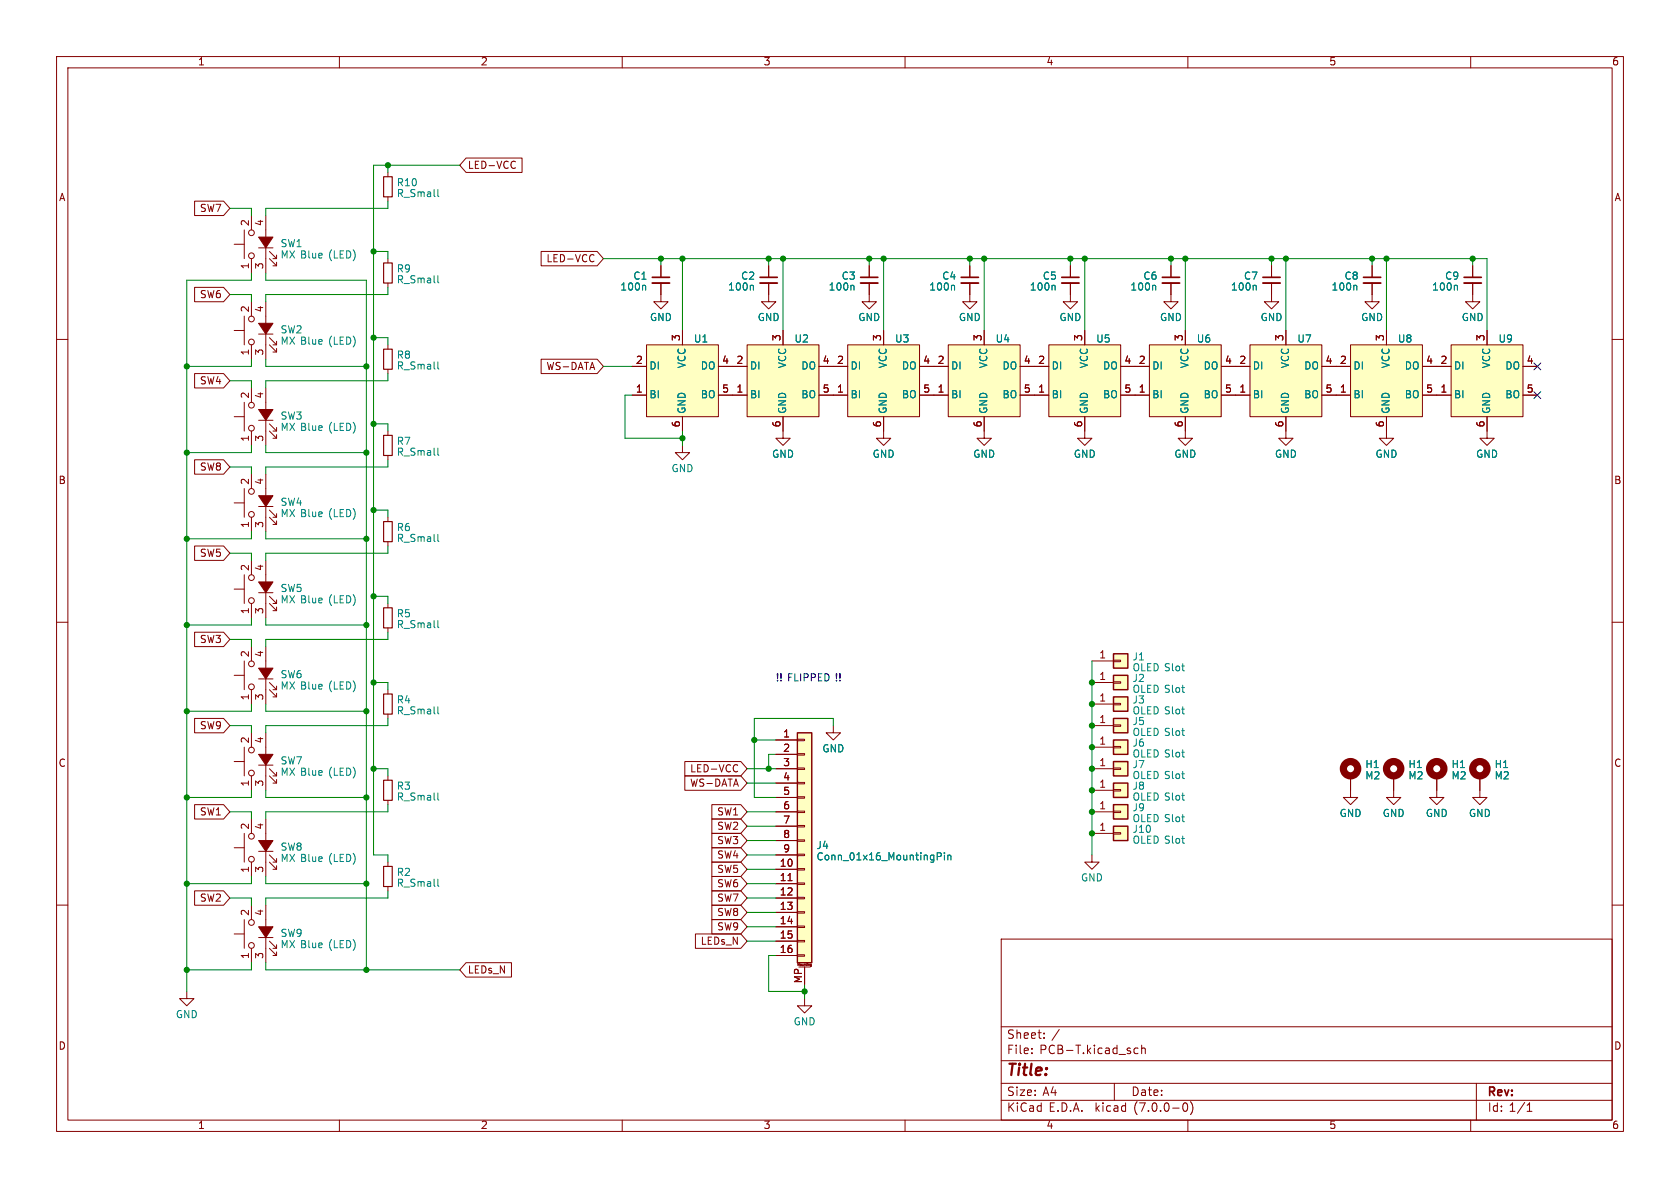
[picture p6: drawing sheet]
<svg xmlns="http://www.w3.org/2000/svg" width="297mm" height="210mm" viewBox="0 0 297 210" stroke-linecap="round" stroke-linejoin="round" font-family="sans-serif">
<g fill="none" stroke="#840000" stroke-width=".18">
<path d="M10 10h277v190h-277zM12 12h273v186h-273zM60 10v2M110 10v2M160 10v2M210 10v2M260 10v2M34.4 35.6h5.1l1.1 1.2-1.1 1.3h-5.1zM44.4 38.1v2.5M47 38.1v10.2M68.6 30.5v.7M68.6 34.8v.8"/>
<path d="M82.4 27.9h9.9v2.6h-9.9l-1.1-1.3zM90.9 28.5l.2 .1M91.1 29.6l-.2 .2M10 60h2M34.4 50.8h5.1l1.1 1.3-1.1 1.2h-5.1zM41.4 43.2h1.8M41.4 58.4h1.8M43.2 40.6v5.1M43.2 55.9v5.1M44.4 45.7v2.6M44.4 53.3v2.6M45.7 43.8h2.6"/>
<path d="M45.7 59.1h2.6M47 53.3v10.2M47.6 45.7l1.3 1.3M47.6 44.5l1.3 1.2M47.6 59.7l1.3 1.3M48.9 46.4v.6h-.6M48.9 45.1v.6h-.6M68.6 45.7v.8M68.6 50v.8M95.7 44.4h9.9l1.1 1.3-1.1 1.3h-9.9zM104.8 45l.2 .1M105 46.2l-.2 .1"/>
<path d="M116.8 50v3.3h1.3l-1.3 1.3-1.2-1.3h1.2M116.8 47v2M120.6 58.4v2.6M135.9 50v3.3h1.3l-1.3 1.3-1.3-1.3h1.3M135.9 47v2M138.4 58.4v2.6M153.7 50v3.3h1.2l-1.2 1.3-1.3-1.3h1.3M153.7 47v2M156.2 58.4v2.6M171.4 50v3.3h1.3l-1.3 1.3-1.2-1.3h1.2M171.4 47v2M174 58.4v2.6"/>
<path d="M189.2 50v3.3h1.3l-1.3 1.3-1.2-1.3h1.2M189.2 47v2M191.8 58.4v2.6M207 50v3.3h1.3l-1.3 1.3-1.3-1.3h1.3M207 47v2M209.5 58.4v2.6M224.8 50v3.3h1.3l-1.3 1.3-1.3-1.3h1.3M224.8 47v2M227.3 58.4v2.6M242.6 50v3.3h1.2l-1.2 1.3-1.3-1.3h1.3M242.6 47v2M245.1 58.4v2.6"/>
<path d="M260.3 50v3.3h1.3l-1.3 1.3-1.2-1.3h1.2M260.3 47v2M262.9 58.4v2.6M285 60h2M34.4 66h5.1l1.1 1.3-1.1 1.3h-5.1zM41.4 73.7h1.8M43.2 71.1v5.1M44.4 61v2.5M44.4 68.6v2.5M44.4 76.2v2.5M45.7 74.3h2.6M47 68.6v10.1"/>
<path d="M47.6 76.2l1.3 1.3M47.6 74.9l1.3 1.3M47.6 61l1.3 1.2M48.9 76.8v.7h-.6M48.9 75.6v.6h-.6M48.9 61.6v.6h-.6M48.9 60.3v.7h-.6M68.6 61v.7M68.6 65.3v.7M68.6 76.2v.8M95.7 63.5h9.9l1.1 1.3-1.1 1.2h-9.9zM111.8 69.9h2.5"/>
<path d="M111.8 64.8h2.5M114.3 61h12.7v12.7h-12.7zM120.6 78.7v1.3h1.3l-1.3 1.3-1.2-1.3h1.2M120.6 73.7v2.5M127 69.9h5.1M127 64.8h5.1M132.1 61h12.7v12.7h-12.7zM138.4 73.7v3.8h1.3l-1.3 1.2-1.2-1.2h1.2M144.8 69.9h5.1M144.8 64.8h5.1M149.9 61h12.7v12.7h-12.7zM156.2 73.7v3.8h1.3l-1.3 1.2-1.3-1.2h1.3"/>
<path d="M162.6 69.9h5M162.6 64.8h5M167.6 61h12.7v12.7h-12.7zM174 73.7v3.8h1.3l-1.3 1.2-1.3-1.2h1.3M180.3 69.9h5.1M180.3 64.8h5.1M185.4 61h12.7v12.7h-12.7zM191.8 73.7v3.8h1.2l-1.2 1.2-1.3-1.2h1.3M198.1 69.9h5.1M198.1 64.8h5.1M203.2 61h12.7v12.7h-12.7zM209.5 73.7v3.8h1.3l-1.3 1.2-1.2-1.2h1.2"/>
<path d="M215.9 69.9h5.1M215.9 64.8h5.1M221 61h12.7v12.7h-12.7zM227.3 73.7v3.8h1.3l-1.3 1.2-1.2-1.2h1.2M233.7 69.9h5.1M233.7 64.8h5.1M238.8 61h12.7v12.7h-12.7zM245.1 73.7v3.8h1.3l-1.3 1.2-1.3-1.2h1.3M251.5 69.9h5M251.5 64.8h5M256.5 61h12.7v12.7h-12.7zM262.9 73.7v3.8h1.3l-1.3 1.2-1.3-1.2h1.3"/>
<path d="M269.2 69.9h2.6M269.2 64.8h2.6M34.4 96.5h5.1l1.1 1.3-1.1 1.3h-5.1zM34.4 81.3h5.1l1.1 1.3-1.1 1.2h-5.1zM41.4 88.9h1.8M43.2 86.4v5M44.4 83.8v2.6M44.4 91.4v2.6M44.4 99.1v2.5M45.7 89.5h2.6M47 83.8v10.2M47 99.1v10.1"/>
<path d="M47.6 91.4l1.3 1.3M47.6 90.2l1.3 1.2M48.9 92.1v.6h-.6M48.9 90.8v.6h-.6M68.6 80.5v.8M68.6 91.4v.8M68.6 95.8v.7M10 110h2M34.4 111.8h5.1l1.1 1.2-1.1 1.3h-5.1zM41.4 104.1h1.8M41.4 119.4h1.8M43.2 101.6v5.1"/>
<path d="M43.2 116.8v5.1M44.4 106.7v2.5M44.4 114.3v2.5M45.7 104.8h2.6M47 114.3v10.2M47.6 106.7l1.3 1.3M47.6 105.4l1.3 1.3M48.9 107.3v.7h-.6M48.9 106v.7h-.6M68.6 106.7v.7M68.6 111v.8M193 116.8h3.8"/>
<path d="M196.8 116.7h1.3v.3h-1.3zM285 110h2M34.4 127h5.1l1.1 1.3-1.1 1.2h-5.1zM41.4 134.6h1.8M43.2 132.1v5.1M44.4 121.9v2.6M44.4 129.5v2.6M44.4 137.2v2.5M45.7 135.3h2.6M45.7 120h2.6M47 129.5v10.2M47.6 137.2l1.3 1.2"/>
<path d="M47.6 135.9l1.3 1.3M47.6 121.9l1.3 1.3M47.6 120.7l1.3 1.2M48.9 137.8v.6h-.6M48.9 136.5v.7h-.6M48.9 122.6v.6h-.6M48.9 121.3v.6h-.6M68.6 121.9v.8M68.6 126.2v.8M68.6 137.2v.7M121.1 137.2h9.9l1.1 1.2-1.1 1.3h-9.9zM121.1 134.6h9.9l1.1 1.3-1.1 1.3h-9.9z"/>
<path d="M130.2 135.2l.2 .1M130.4 136.3l-.2 .1M137.2 135.9h3.8M137.2 130.8h3.8M137.2 133.4h3.8M137.2 138.4h3.8M141 138.3h1.2v.3h-1.2zM141 135.8h1.2v.2h-1.2zM141 133.2h1.2v.3h-1.2zM141 130.7h1.2v.2h-1.2zM147.3 128.3v1.2h1.3l-1.3 1.3-1.3-1.3h1.3M193 135.9h3.8"/>
<path d="M193 139.7h3.8M193 124.5h3.8M193 120.7h3.8M193 128.3h3.8M193 132.1h3.8M196.8 135.8h1.3v.2h-1.3zM196.8 139.6h1.3v.2h-1.3zM196.8 124.3h1.3v.3h-1.3zM196.8 120.5h1.3v.3h-1.3zM196.8 128.1h1.3v.3h-1.3zM196.8 132h1.3v.2h-1.3zM238.8 137.2v3.8h1.2l-1.2 1.2-1.3-1.2h1.3"/>
<path d="M246.4 137.2v3.8h1.2l-1.2 1.2-1.3-1.2h1.3M254 137.2v3.8h1.3l-1.3 1.2-1.3-1.2h1.3M261.6 137.2v3.8h1.3l-1.3 1.2-1.3-1.2h1.3M10 160h2M34.4 142.2h5.1l1.1 1.3-1.1 1.3h-5.1zM34.4 157.5h5.1l1.1 1.3-1.1 1.2h-5.1zM41.4 149.9h1.8M43.2 147.3v5.1M44.4 144.8v2.5M44.4 152.4v2.5M45.7 150.5h2.6M47 144.8v10.1"/>
<path d="M47.6 152.4l1.3 1.3M47.6 151.1l1.3 1.3M48.9 153v.7h-.6M48.9 151.8v.6h-.6M68.6 141.5v.7M68.6 152.4v.8M68.6 156.7v.8M125.8 149.9h5.2l1.1 1.2-1.1 1.3h-5.2zM125.8 147.3h5.2l1.1 1.3-1.1 1.3h-5.2zM125.8 154.9h5.2l1.1 1.3-1.1 1.3h-5.2zM125.8 144.8h5.2l1.1 1.3-1.1 1.2h-5.2zM125.8 142.2h5.2l1.1 1.3-1.1 1.3h-5.2z"/>
<path d="M125.8 152.4h5.2l1.1 1.3-1.1 1.2h-5.2zM125.8 157.5h5.2l1.1 1.3-1.1 1.2h-5.2zM137.2 143.5h3.8M137.2 153.7h3.8M137.2 156.2h3.8M137.2 158.8h3.8M137.2 141h3.8M137.2 146.1h3.8M137.2 148.6h3.8M137.2 151.1h3.8M139.3 155.7h.7M141 158.6h1.2v.3h-1.2z"/>
<path d="M141 156.1h1.2v.2h-1.2zM141 153.5h1.2v.3h-1.2zM141 151h1.2v.3h-1.2zM141 148.5h1.2v.2h-1.2zM141 145.9h1.2v.3h-1.2zM141 143.4h1.2v.2h-1.2zM141 140.8h1.2v.3h-1.2zM193 151.1v1.3h1.3l-1.3 1.3-1.2-1.3h1.2M193 143.5h3.8M193 147.3h3.8M196.8 143.4h1.3v.2h-1.3zM196.8 147.2h1.3v.2h-1.3z"/>
<path d="M285 160h2M33 175.3v1.2h-1.3l1.3 1.3 1.3-1.3h-1.3M41.4 165.1h1.8M43.2 162.6v5M44.4 160v2.6M44.4 167.6v2.6M45.7 165.7h2.6M47 160v10.2M47.6 167.6l1.3 1.3M47.6 166.4l1.3 1.2M48.9 168.3v.6h-.6M48.9 167v.6h-.6"/>
<path d="M82.4 170.2h8v2.5h-8l-1.1-1.2zM122.9 165.1h8.1l1.1 1.3-1.1 1.2h-8.1zM125.8 160h5.2l1.1 1.3-1.1 1.3h-5.2zM125.8 162.6h5.2l1.1 1.2-1.1 1.3h-5.2zM137.2 161.3h3.8M137.2 163.8h3.8M137.2 166.4h3.8M137.2 168.9h3.8M141 168.8h1.2v.2h-1.2zM141 166.2h1.2v.3h-1.2zM141 163.7h1.2v.3h-1.2zM141 161.2h1.2v.2h-1.2z"/>
<path d="M141.1 170.7v-.4l.1 .3 .1-.3v.4M141.2 170.9h2.1M142.2 176.5v1.3h1.3l-1.3 1.3-1.2-1.3h1.2M142.2 170.9v3.1M142.5 170.3v.3M142.7 170.3h.1M142.8 170.3l-.1 .1M143.3 170.8h.1M143.3 170.5v.2h.1M143.3 170.5l.1-.1v.4M143.3 170.5h.1M143.4 170.8h.1"/>
<path d="M177 166h108v32h-108zM60 198v2M110 198v2M160 198v2M177 194.5h108M177 191.5h108M177 187.5h108M177 181.5h108M182.4 186.1v.2M182.4 185.3v.2M184.6 183.4v.2M184.6 182.6v.2"/>
<path d="M197 191.5v3M200.5 186l.3 .3 .4-.1M201.2 185.3h-.4l-.3 .2M201.8 185.4l.2-.1h.4l.1 1M201.8 184.8v1.5M209.3 195h.2a.81 .81 0 0 1 .5 .6 .81 .81 0 0 1-.3 .8l-.1 .1a.81 .81 0 0 1-.6-.7 .81 .81 0 0 1 .3-.8zM210 198v2M210.5 194.7a1.72 1.72 0 0 1 0 2.3M260 198v2M261 191.5v6.5M270 196.5h.8M270 195.4l.4-.4v1.5"/>
<circle cx="44.5" cy="41.1" r=".51"/>
<circle cx="44.5" cy="56.4" r=".51"/>
<circle cx="44.5" cy="45.2" r=".51"/>
<circle cx="44.5" cy="71.6" r=".51"/>
<circle cx="44.5" cy="60.5" r=".51"/>
<circle cx="44.5" cy="75.7" r=".51"/>
<circle cx="44.5" cy="90.9" r=".51"/>
<circle cx="44.5" cy="86.9" r=".51"/>
<circle cx="44.5" cy="106.2" r=".51"/>
<circle cx="44.5" cy="102.1" r=".51"/>
<circle cx="44.5" cy="117.3" r=".51"/>
<circle cx="44.5" cy="121.4" r=".51"/>
<circle cx="44.5" cy="136.7" r=".51"/>
<circle cx="44.5" cy="132.6" r=".51"/>
<circle cx="44.5" cy="151.9" r=".51"/>
<circle cx="44.5" cy="147.8" r=".51"/>
<circle cx="44.5" cy="167.1" r=".51"/>
<circle cx="44.5" cy="163.1" r=".51"/>
</g>
<g fill="none" stroke="#840000" stroke-width="1.3">
<circle cx="238.8" cy="135.9" r="1.27"/>
<circle cx="246.4" cy="135.9" r="1.27"/>
<circle cx="254" cy="135.9" r="1.27"/>
<circle cx="261.6" cy="135.9" r="1.27"/>
</g>
<g fill="#ffffc2" stroke="#ffffc2" stroke-width=".18">
<path d="M196.8 142.2h2.6v2.6h-2.6z"/>
<path d="M196.8 134.6h2.6v2.6h-2.6z"/>
<path d="M196.8 146.1h2.6v2.5h-2.6z"/>
<path d="M196.8 138.4h2.6v2.6h-2.6z"/>
<path d="M196.8 115.6h2.6v2.5h-2.6z"/>
<path d="M196.8 123.2h2.6v2.5h-2.6z"/>
<path d="M196.8 119.4h2.6v2.5h-2.6z"/>
<path d="M196.8 127h2.6v2.5h-2.6z"/>
<path d="M196.8 130.8h2.6v2.6h-2.6z"/>
<path d="M167.6 61h12.7v12.7h-12.7z"/>
<path d="M185.4 61h12.7v12.7h-12.7z"/>
<path d="M149.9 61h12.7v12.7h-12.7z"/>
<path d="M132.1 61h12.7v12.7h-12.7z"/>
<path d="M114.3 61h12.7v12.7h-12.7z"/>
<path d="M256.5 61h12.7v12.7h-12.7z"/>
<path d="M238.8 61h12.7v12.7h-12.7z"/>
<path d="M203.2 61h12.7v12.7h-12.7z"/>
<path d="M221 61h12.7v12.7h-12.7z"/>
<path d="M141 129.5h2.5v40.7h-2.5z"/>
</g>
<path d="M196.8 115.6h2.6v2.5h-2.6zM196.8 119.4h2.6v2.5h-2.6zM141 129.5h2.5v40.7h-2.5zM196.8 134.6h2.6v2.6h-2.6zM196.8 138.4h2.6v2.6h-2.6zM196.8 123.2h2.6v2.5h-2.6zM196.8 127h2.6v2.5h-2.6zM196.8 130.8h2.6v2.6h-2.6zM196.8 142.2h2.6v2.6h-2.6zM196.8 146.1h2.6v2.5h-2.6z" fill="none" stroke="#840000" stroke-width=".25"/>
<g fill="#840000" stroke="#840000" stroke-width=".18">
<path d="M45.7 87.6h2.6l-1.3 1.9z"/>
<path d="M45.7 102.9h2.6l-1.3 1.9z"/>
<path d="M45.7 163.8h2.6l-1.3 1.9z"/>
<path d="M45.7 148.6h2.6l-1.3 1.9z"/>
<path d="M45.7 133.4h2.6l-1.3 1.9z"/>
<path d="M45.7 72.4h2.6l-1.3 1.9z"/>
<path d="M45.7 118.1h2.6l-1.3 1.9z"/>
<path d="M45.7 41.9h2.6l-1.3 1.9z"/>
<path d="M45.7 57.2h2.6l-1.3 1.9z"/>
</g>
<path d="M67.8 31.2h1.5v3.6h-1.5zM67.8 46.5h1.5v3.5h-1.5zM67.8 61.7h1.5v3.6h-1.5zM67.8 77h1.5v3.5h-1.5zM67.8 92.2h1.5v3.6h-1.5zM67.8 107.4h1.5v3.6h-1.5zM67.8 137.9h1.5v3.6h-1.5zM67.8 122.7h1.5v3.5h-1.5zM67.8 153.2h1.5v3.5h-1.5z" fill="none" stroke="#840000" stroke-width=".2"/>
<g fill="none" stroke="#008484" stroke-width=".18">
<path d="M77.4 33.5v1.1l.2 .2M77.4 48.7v1.1l.2 .2M114 50.4l.1 .2v.7M133 50.4l.2 .2v.7M150.8 50.4l.2 .2v.7M168.6 50.4l.2 .2v.7M186.4 50.4l.1 .2v.7M204.1 50.4l.2 .2v.7M221.9 50.4l.2 .2v.7M239.7 50.4l.2 .2v.7M257.5 50.4l.2 .2v.7M77.4 64v1.1l.2 .1"/>
<path d="M77.4 79.2v1.1l.2 .2M77.4 94.5v1l.2 .2M77.4 109.7v1.1l.2 .2M77.4 124.9v1.1l.2 .2M77.4 140.2v1.1l.2 .1M77.4 155.4v1.1l.2 .2M165.7 151.4l.6-.1 .1-.1v-.3l-.7-.2v1.3M167 150.7v.2M167 151.2v.8M167.6 151.2v.8M167.6 151.3l.1-.1h.3l.1 .8"/>
</g>
<path d="M115.3 50h3.1M134.4 50h3M152.1 50h3.1M169.9 50h3.1M187.7 50h3.1M205.5 50h3M223.3 50h3M241 50h3.1M258.8 50h3.1" fill="none" stroke="#840000" stroke-width=".33"/>
<path d="M115.3 49h3.1M134.4 49h3M152.1 49h3.1M169.9 49h3.1M187.7 49h3.1M205.5 49h3M223.3 49h3M241 49h3.1M258.8 49h3.1" fill="none" stroke="#840000" stroke-width=".3"/>
<g fill="none" stroke="#008400" stroke-width=".18">
<path d="M40.6 36.8h3.8v1.3M68.6 29.2v1.3M68.6 35.6v1.2h-21.6v1.3M81.3 29.2h-15.3v121.9h2.6v1.3M40.6 52.1h3.8v1.2M44.4 48.3v1.2h-11.4v125.8M47 48.3v1.2h17.8v122M66 44.5h2.6v1.2M66 59.7h2.6v1.3M68.6 50.8v1.3h-21.6v1.2M106.7 45.7h156.2v12.7M116.8 45.7v1.3"/>
<path d="M120.6 45.7v12.7M135.9 45.7v1.3M138.4 45.7v12.7M153.7 45.7v1.3M156.2 45.7v12.7M171.4 45.7v1.3M174 45.7v12.7M189.2 45.7v1.3M191.8 45.7v12.7M207 45.7v1.3M209.5 45.7v12.7M224.8 45.7v1.3"/>
<path d="M227.3 45.7v12.7M242.6 45.7v1.3M245.1 45.7v12.7M260.3 45.7v1.3M40.6 67.3h3.8v1.3M44.4 63.5v1.3h-11.4M44.4 78.7v1.3h-11.4M47 63.5v1.3h17.8M47 78.7v1.3h17.8M66 74.9h2.6v1.3M68.6 66v1.3h-21.6v1.3M106.7 64.8h5.1"/>
<path d="M111.8 69.9h-1.3v7.6h10.1M120.6 76.2v2.5M40.6 82.6h3.8v1.2M40.6 97.8h3.8v1.3M44.4 94v1.3h-11.4M47 94v1.3h17.8M66 90.2h2.6v1.2M68.6 81.3v1.3h-21.6v1.2M68.6 96.5v1.3h-21.6v1.3M40.6 113h3.8v1.3M44.4 109.2v1.3h-11.4M47 109.2v1.3h17.8"/>
<path d="M66 105.4h2.6v1.3M68.6 111.8v1.2h-21.6v1.3M193 116.8v34.3M40.6 128.3h3.8v1.2M44.4 124.5v1.2h-11.4M44.4 139.7v1.3h-11.4M47 124.5v1.2h17.8M47 139.7v1.3h17.8M66 120.7h2.6v1.2M66 135.9h2.6v1.3M68.6 127v1.3h-21.6v1.2M132.1 135.9h5.1"/>
<path d="M132.1 138.4h5.1M133.3 130.8h3.9M137.2 133.4h-1.3v2.5M147.3 128.3v-1.3h-14v14h3.9M40.6 143.5h3.8v1.3M40.6 158.8h3.8v1.2M44.4 154.9v1.3h-11.4M47 154.9v1.3h17.8M68.6 142.2v1.3h-21.6v1.3M68.6 157.5v1.3h-21.6v1.2M132.1 151.1h5.1M132.1 143.5h5.1"/>
<path d="M132.1 153.7h5.1M132.1 148.6h5.1M132.1 146.1h5.1M132.1 158.8h5.1M132.1 156.2h5.1M44.4 170.2v1.3h-11.4M47 170.2v1.3h34.3M132.1 161.3h5.1M132.1 166.4h5.1M132.1 163.8h5.1M137.2 168.9h-1.3v6.4h6.3M142.2 174v2.5"/>
</g>
<path d="M271.2 64.2l1.2 1.2M271.2 69.2l1.2 1.3M272.4 64.2l-1.2 1.2M272.4 69.2l-1.2 1.3" fill="none" stroke="#000084" stroke-width=".18"/>
<g fill="#008400" stroke="#008400" stroke-width=".18">
<circle cx="33" cy="95.3" r=".46"/>
<circle cx="66" cy="105.4" r=".46"/>
<circle cx="64.8" cy="110.5" r=".46"/>
<circle cx="64.8" cy="95.3" r=".46"/>
<circle cx="66" cy="90.2" r=".46"/>
<circle cx="33" cy="171.5" r=".46"/>
<circle cx="64.8" cy="156.2" r=".46"/>
<circle cx="33" cy="156.2" r=".46"/>
<circle cx="64.8" cy="171.5" r=".46"/>
<circle cx="33" cy="80" r=".46"/>
<circle cx="64.8" cy="64.8" r=".46"/>
<circle cx="33" cy="64.8" r=".46"/>
<circle cx="66" cy="59.7" r=".46"/>
<circle cx="66" cy="120.7" r=".46"/>
<circle cx="33" cy="125.7" r=".46"/>
<circle cx="33" cy="141" r=".46"/>
<circle cx="66" cy="135.9" r=".46"/>
<circle cx="64.8" cy="141" r=".46"/>
<circle cx="33" cy="110.5" r=".46"/>
<circle cx="64.8" cy="125.7" r=".46"/>
<circle cx="142.2" cy="175.3" r=".46"/>
<circle cx="135.9" cy="135.9" r=".46"/>
<circle cx="193" cy="120.7" r=".46"/>
<circle cx="193" cy="124.5" r=".46"/>
<circle cx="193" cy="128.3" r=".46"/>
<circle cx="193" cy="143.5" r=".46"/>
<circle cx="193" cy="147.3" r=".46"/>
<circle cx="133.3" cy="130.8" r=".46"/>
<circle cx="138.4" cy="45.7" r=".46"/>
<circle cx="116.8" cy="45.7" r=".46"/>
<circle cx="135.9" cy="45.7" r=".46"/>
<circle cx="120.6" cy="45.7" r=".46"/>
<circle cx="64.8" cy="80" r=".46"/>
<circle cx="66" cy="74.9" r=".46"/>
<circle cx="120.6" cy="77.5" r=".46"/>
<circle cx="227.3" cy="45.7" r=".46"/>
<circle cx="242.6" cy="45.7" r=".46"/>
<circle cx="260.3" cy="45.7" r=".46"/>
<circle cx="245.1" cy="45.7" r=".46"/>
<circle cx="207" cy="45.7" r=".46"/>
<circle cx="209.5" cy="45.7" r=".46"/>
<circle cx="224.8" cy="45.7" r=".46"/>
<circle cx="66" cy="44.5" r=".46"/>
<circle cx="68.6" cy="29.2" r=".46"/>
<circle cx="189.2" cy="45.7" r=".46"/>
<circle cx="191.8" cy="45.7" r=".46"/>
<circle cx="171.4" cy="45.7" r=".46"/>
<circle cx="174" cy="45.7" r=".46"/>
<circle cx="156.2" cy="45.7" r=".46"/>
<circle cx="153.7" cy="45.7" r=".46"/>
<circle cx="193" cy="132.1" r=".46"/>
<circle cx="193" cy="135.9" r=".46"/>
<circle cx="193" cy="139.7" r=".46"/>
</g>
<text font-size="2.8" fill="#840000" x="178" y="190.8">Title:</text>
<g font-size="2.1" fill="#840000">
<text x="178" y="183.9">Sheet:</text>
<text x="185.9" y="183.9">/</text>
<text x="178" y="186.6">File:</text>
<text x="183.8" y="186.6">PCB-T.kicad_sch</text>
<text x="178" y="196.8">KiCad</text>
<text x="178" y="194">Size:</text>
<text x="184.3" y="194">A4</text>
<text x="185.4" y="196.8">E.D.A.</text>
<text x="193.7" y="196.8">kicad</text>
<text x="200" y="194">Date:</text>
<text x="200.6" y="196.8">(7.0.0-0)</text>
<text x="263" y="194.2">Rev:</text>
<text x="263" y="196.8">Id: 1/1</text>
</g>
<g font-size="1.8" fill="#840000">
<text x="35" y="11.8">1</text>
<text x="85" y="11.8">2</text>
<text x="135" y="11.8">3</text>
<text x="185" y="11.8">4</text>
<text x="235" y="11.8">5</text>
<text x="285" y="11.8">6</text>
<text x="10.4" y="35.8">A</text>
<text x="82.7" y="30.1">LED-VCC</text>
<text x="285.4" y="35.8">A</text>
<text x="35.2" y="37.7">SW7</text>
<text x="44.2" y="40" transform="rotate(-90 44.2 40)">2</text>
<text x="46.7" y="40" transform="rotate(-90 46.7 40)">4</text>
<text x="44.2" y="47.7" transform="rotate(-90 44.2 47.7)">1</text>
<text x="46.7" y="47.7" transform="rotate(-90 46.7 47.7)">3</text>
<text x="96.5" y="46.6">LED-VCC</text>
<text x="35.2" y="53">SW6</text>
<text x="44.2" y="55.3" transform="rotate(-90 44.2 55.3)">2</text>
<text x="46.7" y="55.3" transform="rotate(-90 46.7 55.3)">4</text>
<text x="44.2" y="62.9" transform="rotate(-90 44.2 62.9)">1</text>
<text x="46.7" y="62.9" transform="rotate(-90 46.7 62.9)">3</text>
<text x="96.5" y="65.7">WS-DATA</text>
<text x="112.4" y="64.5">2</text>
<text x="120.4" y="60.4" transform="rotate(-90 120.4 60.4)">3</text>
<text x="127.6" y="64.5">4</text>
<text x="130.1" y="64.5">2</text>
<text x="138.2" y="60.4" transform="rotate(-90 138.2 60.4)">3</text>
<text x="145.4" y="64.5">4</text>
<text x="147.9" y="64.5">2</text>
<text x="156" y="60.4" transform="rotate(-90 156 60.4)">3</text>
<text x="163.2" y="64.5">4</text>
<text x="165.7" y="64.5">2</text>
<text x="173.7" y="60.4" transform="rotate(-90 173.7 60.4)">3</text>
<text x="180.9" y="64.5">4</text>
<text x="183.5" y="64.5">2</text>
<text x="191.5" y="60.4" transform="rotate(-90 191.5 60.4)">3</text>
<text x="198.7" y="64.5">4</text>
<text x="201.3" y="64.5">2</text>
<text x="209.3" y="60.4" transform="rotate(-90 209.3 60.4)">3</text>
<text x="216.5" y="64.5">4</text>
<text x="219" y="64.5">2</text>
<text x="227.1" y="60.4" transform="rotate(-90 227.1 60.4)">3</text>
<text x="234.3" y="64.5">4</text>
<text x="236.8" y="64.5">2</text>
<text x="244.9" y="60.4" transform="rotate(-90 244.9 60.4)">3</text>
<text x="252.1" y="64.5">4</text>
<text x="254.6" y="64.5">2</text>
<text x="262.6" y="60.4" transform="rotate(-90 262.6 60.4)">3</text>
<text x="269.8" y="64.5">4</text>
<text x="35.2" y="68.2">SW4</text>
<text x="44.2" y="70.5" transform="rotate(-90 44.2 70.5)">2</text>
<text x="46.7" y="70.5" transform="rotate(-90 46.7 70.5)">4</text>
<text x="112.4" y="69.6">1</text>
<text x="127.6" y="69.6">5</text>
<text x="130.1" y="69.6">1</text>
<text x="145.4" y="69.6">5</text>
<text x="147.9" y="69.6">1</text>
<text x="163.2" y="69.6">5</text>
<text x="165.7" y="69.6">1</text>
<text x="180.9" y="69.6">5</text>
<text x="183.5" y="69.6">1</text>
<text x="198.7" y="69.6">5</text>
<text x="201.3" y="69.6">1</text>
<text x="216.5" y="69.6">5</text>
<text x="219" y="69.6">1</text>
<text x="234.3" y="69.6">5</text>
<text x="236.8" y="69.6">1</text>
<text x="252.1" y="69.6">5</text>
<text x="254.6" y="69.6">1</text>
<text x="269.8" y="69.6">5</text>
<text x="120.4" y="75.6" transform="rotate(-90 120.4 75.6)">6</text>
<text x="138.2" y="75.6" transform="rotate(-90 138.2 75.6)">6</text>
<text x="156" y="75.6" transform="rotate(-90 156 75.6)">6</text>
<text x="173.7" y="75.6" transform="rotate(-90 173.7 75.6)">6</text>
<text x="191.5" y="75.6" transform="rotate(-90 191.5 75.6)">6</text>
<text x="209.3" y="75.6" transform="rotate(-90 209.3 75.6)">6</text>
<text x="227.1" y="75.6" transform="rotate(-90 227.1 75.6)">6</text>
<text x="244.9" y="75.6" transform="rotate(-90 244.9 75.6)">6</text>
<text x="262.6" y="75.6" transform="rotate(-90 262.6 75.6)">6</text>
<text x="35.2" y="83.5">SW8</text>
<text x="44.2" y="78.1" transform="rotate(-90 44.2 78.1)">1</text>
<text x="46.7" y="78.1" transform="rotate(-90 46.7 78.1)">3</text>
<text x="10.3" y="85.8">B</text>
<text x="44.2" y="85.8" transform="rotate(-90 44.2 85.8)">2</text>
<text x="46.7" y="85.8" transform="rotate(-90 46.7 85.8)">4</text>
<text x="285.3" y="85.8">B</text>
<text x="44.2" y="93.4" transform="rotate(-90 44.2 93.4)">1</text>
<text x="46.7" y="93.4" transform="rotate(-90 46.7 93.4)">3</text>
<text x="35.2" y="98.7">SW5</text>
<text x="44.2" y="101" transform="rotate(-90 44.2 101)">2</text>
<text x="46.7" y="101" transform="rotate(-90 46.7 101)">4</text>
<text x="35.2" y="113.9">SW3</text>
<text x="44.2" y="108.6" transform="rotate(-90 44.2 108.6)">1</text>
<text x="46.7" y="108.6" transform="rotate(-90 46.7 108.6)">3</text>
<text x="44.2" y="116.2" transform="rotate(-90 44.2 116.2)">2</text>
<text x="46.7" y="116.2" transform="rotate(-90 46.7 116.2)">4</text>
<text x="194.3" y="116.6">1</text>
<text x="44.2" y="123.9" transform="rotate(-90 44.2 123.9)">1</text>
<text x="46.7" y="123.9" transform="rotate(-90 46.7 123.9)">3</text>
<text x="194.3" y="124.2">1</text>
<text x="194.3" y="120.4">1</text>
<text x="35.2" y="129.2">SW9</text>
<text x="44.2" y="131.5" transform="rotate(-90 44.2 131.5)">2</text>
<text x="46.7" y="131.5" transform="rotate(-90 46.7 131.5)">4</text>
<text x="138.4" y="130.6">1</text>
<text x="194.3" y="128">1</text>
<text x="194.3" y="131.8">1</text>
<text x="10.3" y="135.8">C</text>
<text x="121.9" y="136.8">LED-VCC</text>
<text x="138.4" y="133.1">2</text>
<text x="138.4" y="135.6">3</text>
<text x="194.3" y="135.6">1</text>
<text x="285.3" y="135.8">C</text>
<text x="44.2" y="139.1" transform="rotate(-90 44.2 139.1)">1</text>
<text x="46.7" y="139.1" transform="rotate(-90 46.7 139.1)">3</text>
<text x="121.9" y="139.3">WS-DATA</text>
<text x="138.4" y="138.2">4</text>
<text x="138.4" y="140.7">5</text>
<text x="138.4" y="143.3">6</text>
<text x="194.3" y="143.3">1</text>
<text x="194.3" y="139.4">1</text>
<text x="35.2" y="144.4">SW1</text>
<text x="44.2" y="146.7" transform="rotate(-90 44.2 146.7)">2</text>
<text x="46.7" y="146.7" transform="rotate(-90 46.7 146.7)">4</text>
<text x="126.7" y="149.5">SW3</text>
<text x="126.7" y="147">SW2</text>
<text x="126.7" y="144.4">SW1</text>
<text x="138.4" y="145.8">7</text>
<text x="138.4" y="148.3">8</text>
<text x="194.3" y="147.1">1</text>
<text x="44.2" y="154.3" transform="rotate(-90 44.2 154.3)">1</text>
<text x="46.7" y="154.3" transform="rotate(-90 46.7 154.3)">3</text>
<text x="126.7" y="152">SW4</text>
<text x="126.7" y="154.6">SW5</text>
<text x="137.8" y="153.4">10</text>
<text x="137.8" y="156">11</text>
<text x="138.4" y="150.9">9</text>
<text x="35.2" y="159.7">SW2</text>
<text x="44.2" y="162" transform="rotate(-90 44.2 162)">2</text>
<text x="46.7" y="162" transform="rotate(-90 46.7 162)">4</text>
<text x="126.7" y="157.1">SW6</text>
<text x="126.7" y="159.7">SW7</text>
<text x="137.8" y="158.5">12</text>
<text x="137.8" y="161">13</text>
<text x="123.8" y="167.3">LEDs_N</text>
<text x="126.7" y="162.2">SW8</text>
<text x="126.7" y="164.7">SW9</text>
<text x="137.8" y="163.6">14</text>
<text x="137.8" y="166.1">15</text>
<text x="44.2" y="169.6" transform="rotate(-90 44.2 169.6)">1</text>
<text x="46.7" y="169.6" transform="rotate(-90 46.7 169.6)">3</text>
<text x="82.7" y="172.4">LEDs_N</text>
<text x="137.8" y="168.7">16</text>
<text x="142" y="173.9" transform="rotate(-90 142 173.9)">MP</text>
<text x="10.3" y="185.8">D</text>
<text x="285.3" y="185.8">D</text>
<text x="35" y="199.8">1</text>
<text x="85" y="199.8">2</text>
<text x="135" y="199.8">3</text>
<text x="185" y="199.8">4</text>
<text x="235" y="199.8">5</text>
<text x="285" y="199.8">6</text>
</g>
<g font-size="1.8" fill="#008484">
<text x="70.1" y="33.2">R10</text>
<text x="70.1" y="35.1">R_Small</text>
<text x="49.5" y="44">SW1</text>
<text x="49.5" y="46">MX Blue</text>
<text x="58.1" y="46">(LED)</text>
<text x="70.1" y="48.4">R9</text>
<text x="70.1" y="50.4">R_Small</text>
<text x="109.6" y="51.6">100n</text>
<text x="111.9" y="49.7">C1</text>
<text x="128.7" y="51.6">100n</text>
<text x="131" y="49.7">C2</text>
<text x="146.4" y="51.6">100n</text>
<text x="148.7" y="49.7">C3</text>
<text x="164.2" y="51.6">100n</text>
<text x="166.5" y="49.7">C4</text>
<text x="182" y="51.6">100n</text>
<text x="184.3" y="49.7">C5</text>
<text x="199.8" y="51.6">100n</text>
<text x="202.1" y="49.7">C6</text>
<text x="217.6" y="51.6">100n</text>
<text x="219.9" y="49.7">C7</text>
<text x="235.3" y="51.6">100n</text>
<text x="237.6" y="49.7">C8</text>
<text x="253.1" y="51.6">100n</text>
<text x="255.4" y="49.7">C9</text>
<text x="49.5" y="59.2">SW2</text>
<text x="114.8" y="57">GND</text>
<text x="133.9" y="57">GND</text>
<text x="151.7" y="57">GND</text>
<text x="169.5" y="57">GND</text>
<text x="187.2" y="57">GND</text>
<text x="205" y="57">GND</text>
<text x="222.8" y="57">GND</text>
<text x="240.6" y="57">GND</text>
<text x="258.4" y="57">GND</text>
<text x="49.5" y="61.2">MX Blue</text>
<text x="58.1" y="61.2">(LED)</text>
<text x="70.1" y="63.7">R8</text>
<text x="70.1" y="65.6">R_Small</text>
<text x="114.8" y="65.6">DI</text>
<text x="121.5" y="65.2" transform="rotate(-90 121.5 65.2)">VCC</text>
<text x="122.6" y="60.8">U1</text>
<text x="123.8" y="65.6">DO</text>
<text x="132.6" y="65.6">DI</text>
<text x="139.3" y="65.2" transform="rotate(-90 139.3 65.2)">VCC</text>
<text x="140.4" y="60.8">U2</text>
<text x="141.5" y="65.6">DO</text>
<text x="150.4" y="65.6">DI</text>
<text x="157" y="65.2" transform="rotate(-90 157 65.2)">VCC</text>
<text x="158.2" y="60.8">U3</text>
<text x="159.3" y="65.6">DO</text>
<text x="168.1" y="65.6">DI</text>
<text x="174.8" y="65.2" transform="rotate(-90 174.8 65.2)">VCC</text>
<text x="176" y="60.8">U4</text>
<text x="177.1" y="65.6">DO</text>
<text x="185.9" y="65.6">DI</text>
<text x="192.6" y="65.2" transform="rotate(-90 192.6 65.2)">VCC</text>
<text x="193.7" y="60.8">U5</text>
<text x="194.9" y="65.6">DO</text>
<text x="203.7" y="65.6">DI</text>
<text x="210.4" y="65.2" transform="rotate(-90 210.4 65.2)">VCC</text>
<text x="211.5" y="60.8">U6</text>
<text x="212.7" y="65.6">DO</text>
<text x="221.5" y="65.6">DI</text>
<text x="228.2" y="65.2" transform="rotate(-90 228.2 65.2)">VCC</text>
<text x="229.3" y="60.8">U7</text>
<text x="230.4" y="65.6">DO</text>
<text x="239.3" y="65.6">DI</text>
<text x="245.9" y="65.2" transform="rotate(-90 245.9 65.2)">VCC</text>
<text x="247.1" y="60.8">U8</text>
<text x="248.2" y="65.6">DO</text>
<text x="257" y="65.6">DI</text>
<text x="263.7" y="65.2" transform="rotate(-90 263.7 65.2)">VCC</text>
<text x="264.9" y="60.8">U9</text>
<text x="266" y="65.6">DO</text>
<text x="114.8" y="70.7">BI</text>
<text x="123.8" y="70.7">BO</text>
<text x="132.6" y="70.7">BI</text>
<text x="141.5" y="70.7">BO</text>
<text x="150.4" y="70.7">BI</text>
<text x="159.3" y="70.7">BO</text>
<text x="168.1" y="70.7">BI</text>
<text x="177.1" y="70.7">BO</text>
<text x="185.9" y="70.7">BI</text>
<text x="194.9" y="70.7">BO</text>
<text x="203.7" y="70.7">BI</text>
<text x="212.7" y="70.7">BO</text>
<text x="221.5" y="70.7">BI</text>
<text x="230.4" y="70.7">BO</text>
<text x="239.3" y="70.7">BI</text>
<text x="248.2" y="70.7">BO</text>
<text x="257" y="70.7">BI</text>
<text x="266" y="70.7">BO</text>
<text x="49.5" y="74.5">SW3</text>
<text x="49.5" y="76.5">MX Blue</text>
<text x="58.1" y="76.5">(LED)</text>
<text x="121.5" y="73.2" transform="rotate(-90 121.5 73.2)">GND</text>
<text x="139.3" y="73.2" transform="rotate(-90 139.3 73.2)">GND</text>
<text x="157" y="73.2" transform="rotate(-90 157 73.2)">GND</text>
<text x="174.8" y="73.2" transform="rotate(-90 174.8 73.2)">GND</text>
<text x="192.6" y="73.2" transform="rotate(-90 192.6 73.2)">GND</text>
<text x="210.4" y="73.2" transform="rotate(-90 210.4 73.2)">GND</text>
<text x="228.2" y="73.2" transform="rotate(-90 228.2 73.2)">GND</text>
<text x="245.9" y="73.2" transform="rotate(-90 245.9 73.2)">GND</text>
<text x="263.7" y="73.2" transform="rotate(-90 263.7 73.2)">GND</text>
<text x="70.1" y="78.9">R7</text>
<text x="70.1" y="80.8">R_Small</text>
<text x="118.7" y="83.7">GND</text>
<text x="136.4" y="81.2">GND</text>
<text x="154.2" y="81.2">GND</text>
<text x="172" y="81.2">GND</text>
<text x="189.8" y="81.2">GND</text>
<text x="207.6" y="81.2">GND</text>
<text x="225.3" y="81.2">GND</text>
<text x="243.1" y="81.2">GND</text>
<text x="260.9" y="81.2">GND</text>
<text x="49.5" y="89.7">SW4</text>
<text x="49.5" y="91.7">MX Blue</text>
<text x="58.1" y="91.7">(LED)</text>
<text x="70.1" y="94.2">R6</text>
<text x="70.1" y="96.1">R_Small</text>
<text x="49.5" y="104.9">SW5</text>
<text x="49.5" y="106.9">MX Blue</text>
<text x="58.1" y="106.9">(LED)</text>
<text x="70.1" y="109.4">R5</text>
<text x="70.1" y="111.3">R_Small</text>
<text x="200.2" y="117">J1</text>
<text x="200.2" y="118.9">OLED Slot</text>
<text x="49.5" y="120.2">SW6</text>
<text x="49.5" y="122.2">MX Blue</text>
<text x="58.1" y="122.2">(LED)</text>
<text x="70.1" y="124.6">R4</text>
<text x="200.2" y="124.6">J3</text>
<text x="200.2" y="120.8">J2</text>
<text x="200.2" y="122.8">OLED Slot</text>
<text x="70.1" y="126.6">R_Small</text>
<text x="200.2" y="126.6">OLED Slot</text>
<text x="200.2" y="128.5">J5</text>
<text x="200.2" y="130.4">OLED Slot</text>
<text x="49.5" y="135.4">SW7</text>
<text x="49.5" y="137.4">MX Blue</text>
<text x="58.1" y="137.4">(LED)</text>
<text x="145.3" y="133.3">GND</text>
<text x="200.2" y="136.1">J7</text>
<text x="200.2" y="138">OLED Slot</text>
<text x="200.2" y="132.3">J6</text>
<text x="200.2" y="134.2">OLED Slot</text>
<text x="241.3" y="136">H1</text>
<text x="248.9" y="136">H1</text>
<text x="256.5" y="136">H1</text>
<text x="264.2" y="136">H1</text>
<text x="70.1" y="139.9">R3</text>
<text x="70.1" y="141.8">R_Small</text>
<text x="200.2" y="143.7">J9</text>
<text x="200.2" y="139.9">J8</text>
<text x="200.2" y="141.8">OLED Slot</text>
<text x="241.3" y="138">M2</text>
<text x="248.9" y="138">M2</text>
<text x="256.5" y="138">M2</text>
<text x="264.2" y="138">M2</text>
<text x="200.2" y="145.6">OLED Slot</text>
<text x="200.2" y="147.5">J10</text>
<text x="200.2" y="149.4">OLED Slot</text>
<text x="236.8" y="144.7">GND</text>
<text x="244.4" y="144.7">GND</text>
<text x="252" y="144.7">GND</text>
<text x="259.6" y="144.7">GND</text>
<text x="49.5" y="150.7">SW8</text>
<text x="49.5" y="152.7">MX Blue</text>
<text x="58.1" y="152.7">(LED)</text>
<text x="70.1" y="155.1">R2</text>
<text x="144.3" y="150.4">J4</text>
<text x="144.3" y="152.4">Conn_01x16_MountingPin</text>
<text x="70.1" y="157">R_Small</text>
<text x="191" y="156.1">GND</text>
<text x="49.5" y="165.9">SW9</text>
<text x="49.5" y="167.9">MX Blue</text>
<text x="58.1" y="167.9">(LED)</text>
<text x="31" y="180.3">GND</text>
<text x="140.2" y="181.5">GND</text>
</g>
<text font-size="1.8" fill="#0000c2" x="137.2" y="120.7">!! FLIPPED !!</text>
<text font-size=".5" fill="#840000" x="140.8" y="170.9">Mounting</text>
</svg>
